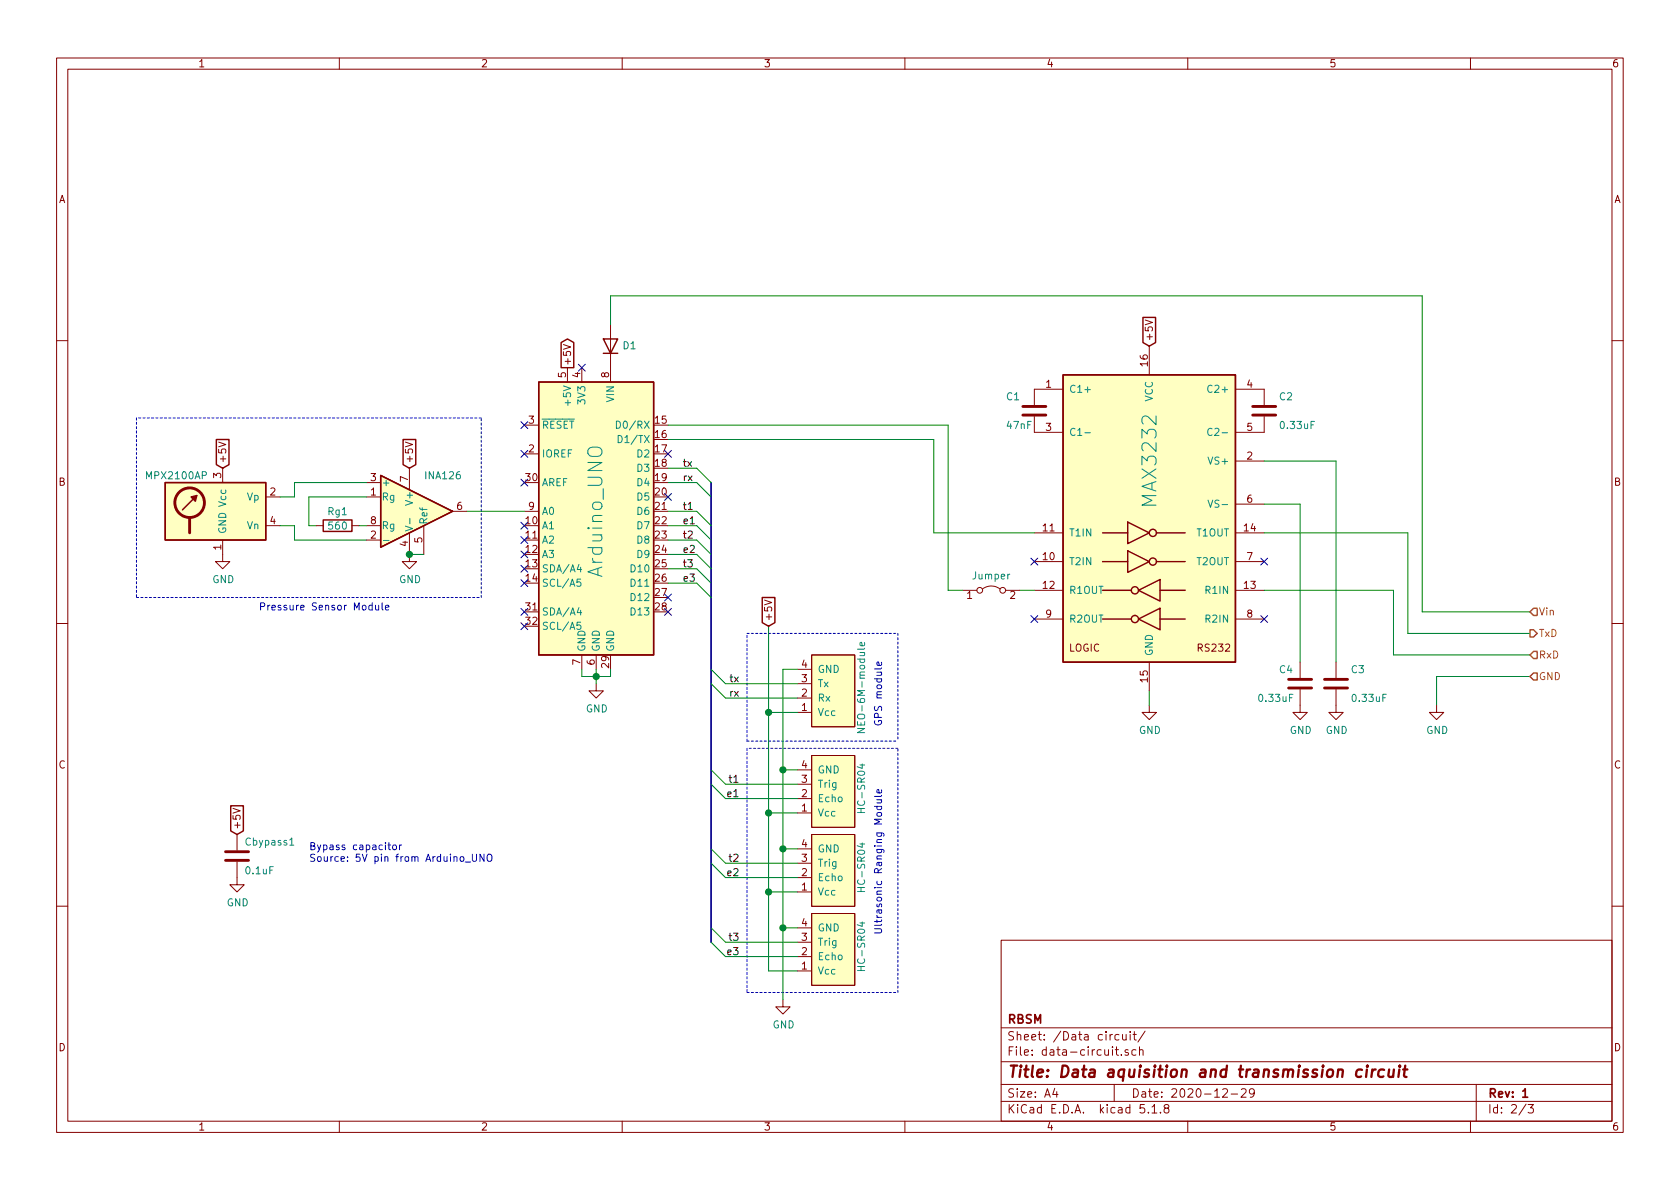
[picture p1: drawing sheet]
<svg xmlns="http://www.w3.org/2000/svg" width="297mm" height="210mm" viewBox="0 0 297 210" stroke-linecap="round" stroke-linejoin="round" font-family="sans-serif">
<g fill="none" stroke="#840000" stroke-width=".18">
<path d="M10 10.3h277v189.9h-277zM12 12.2h273v186.1h-273zM60 10.3v1.9M110 10.3v1.9M160 10.3v1.9M210 10.3v1.9M260 10.3v1.9M107.9 57.4v10.2M202.5 56.6l1.3 .4-1.3 .4M10 60.2h2M38.7 78.2l1.2 .4-1.2 .4M71.7 78.2l1.2 .4-1.2 .4"/>
<path d="M92.7 75.2h2.5M99.6 60.9l1.3 .5-1.3 .4M100.3 65v2.6M102.9 65v2.6M182.9 73.7v2.7h5.1M188 68.8h-5.1v2.8M203.2 61.2v5.1M218.4 68.8h5.1v2.8M223.5 73.7v2.7h-5.1M285 60.2h2M39.4 95.5v3.8h1.2l-1.2 1.3-1.3-1.3h1.3M39.4 82.8v2.5"/>
<path d="M47 87.9h2.5M47 93h2.5M55.9 93h1.2M62.2 93h1.3M64.8 87.9h2.5M64.8 95.5h2.5M64.8 85.3h2.5M64.8 93h2.5M72.4 94.2v5.1h1.3l-1.3 1.3-1.3-1.3h1.3M72.4 82.8v3.8M74.9 93v5M80 90.4h2.5"/>
<path d="M92.7 80.3h2.5M92.7 90.4h2.5M182.9 99.3h5.1M182.9 94.2h5.1M218.4 99.3h5.1M218.4 94.2h5.1M218.4 81.5h5.1M218.4 89.1h5.1M10 110.3h2M102.9 115.8v2.6M105.4 115.8v2.6M135.2 106.1l1.2 .4-1.2 .5"/>
<path d="M141 118.4h2.5M143.5 115.8h7.6v12.7h-7.6zM170.2 104.4h2.5M173.7 104.1a2.53 2.53 0 0 1 3.1 0M177.8 104.4h2.5M182.9 104.4h5.1M182.9 109.5h5.1M203.2 117.1v5.1M218.4 104.4h5.1M218.4 109.5h5.1M229.9 117.1v2.8M236.2 117.1v2.8"/>
<path d="M285 110.3h2M105.4 120.9v1.3h1.3l-1.3 1.2-1.3-1.2h1.3M141 126h2.5M141 123.4h2.5M141 120.9h2.5M141 138.7h2.5M141 136.1h2.5M143.5 133.6h7.6v12.7h-7.6zM203.2 124.7v1.3h1.3l-1.3 1.2-1.3-1.2h1.3M229.9 121.9v4.1h1.2l-1.2 1.2-1.3-1.2h1.3M236.2 121.9v4.1h1.3l-1.3 1.2-1.3-1.2h1.3M254 124.7v1.3h1.3l-1.3 1.2-1.3-1.2h1.3"/>
<path d="M41.2 142.9l1.3 .5-1.3 .4M41.9 152.4v4.1h1.3l-1.3 1.2-1.3-1.2h1.3M41.9 147.6v2.8M141 143.8h2.5M141 141.2h2.5M141 157.7h2.5M141 155.2h2.5M141 152.6h2.5M141 150.1h2.5M143.5 147.6h7.6v12.7h-7.6zM10 160.2h2M138.4 176.8v1.2h1.3l-1.3 1.3-1.2-1.3h1.2"/>
<path d="M141 171.7h2.5M141 169.2h2.5M141 166.6h2.5M141 164.1h2.5M143.5 161.5h7.6v12.7h-7.6zM177 166.3h108v32h-108zM285 160.2h2M60 198.3v1.9M110 198.3v1.9M160 198.3v1.9M177 194.8h108M177 191.8h108"/>
<path d="M177 187.8h108M177 181.8h108M186.5 192.5l-.4 1h1M186.8 193v1M197 191.8v3M197.2 185.6h.6M197.4 185.1v1.3l.4 .2M197.8 183l-.4-.1-.3 .3 .1 .6 .2 .1 .4-.1M198.3 186.5v.1M198.5 182.9l.1 .9 .3 .1 .2-.1M199.1 182.9v1M199.5 185.7l-.4-.1-.2 .2 .1 .2 .5 .2v.3h-.6"/>
<path d="M199.8 182.4v.2M199.8 182.9v1M200.3 182.9h.6M200.6 182.4v1.3l.3 .2M200.8 185.7l-.4-.1-.3 .3 .1 .6 .2 .1 .4-.1M201.5 185.7l.2-.1 .4 .1v.9M201.5 185.1v1.5M202.3 195.3h-.7l-.1 .7 .3-.1 .5 .1 .1 .2-.1 .5-.2 .1-.6-.1M202.5 182.3l-1.3 2M203 196.7v.1M203.7 195.8l.4-.5v1.5M203.7 196.8h.8"/>
<path d="M205.2 196.7v.1M206.1 196l-.3-.3 .1-.2a.48 .48 0 0 1 .7-.1l.1 .2-.1 .3-.6 .1a.48 .48 0 0 0-.1 .7l.2 .1 .5-.1 .1-.4-.3-.3M210 198.3v1.9M216.2 192.7l.2-.2h.4l.2 .5-.9 1h.9M217.7 193.5h1.1M219.5 192.7l.2-.2h.3l.3 .2v.3v.2l-.9 .8h.9M221.8 193.2l-.3 .3h-.3l-.3-.3v-.4l.2-.2 .4-.1 .2 .2a1.13 1.13 0 0 1-.2 1.2l-.4 .1M260 198.3v1.9M261 191.8v6.5M269.8 195.2l-1.2 2M270.2 195.3h.9l-.5 .6 .4 .1v.7l-.2 .1-.6-.1"/>
<circle cx="173.2" cy="104.4" r=".51"/>
<circle cx="177.3" cy="104.4" r=".51"/>
</g>
<path d="M269.2 193l.5-.5v1.5M269.2 194h.9" fill="none" stroke="#840000" stroke-width=".3"/>
<path d="M240.8 189.2a.68 .68 0 0 0-1 .3v.6l.1 .2 .2 .1 .6-.1M241.7 189.1l-.2 1.3M241.8 188.4l-.1 .1 .1 .1v-.2v.2M242.6 189.1l-.1 1.3M243.2 189.1a.55 .55 0 0 0-.6 .4M244.7 189.2a.68 .68 0 0 0-1 .3v.8l.3 .1 .6-.1M245.6 189.1l-.1 1.2a.59 .59 0 0 0 .8 0M246.5 189.1l-.2 1.3M247.4 189.1l-.2 1.3M247.5 188.4v.2l.1-.1-.1-.1v.2M248.1 189.1h.7M248.5 188.4l-.3 1.8 .1 .1 .4 .1" fill="none" stroke="#840000" stroke-width=".41"/>
<g fill="#ffffc2" stroke="#ffffc2" stroke-width=".18">
<path d="M143.5 115.8h7.6v12.7h-7.6z"/>
<path d="M95.2 67.6h20.4v48.2h-20.4z"/>
<path d="M143.5 133.6h7.6v12.7h-7.6z"/>
<path d="M143.5 147.6h7.6v12.7h-7.6z"/>
<path d="M143.5 161.5h7.6v12.7h-7.6z"/>
<path d="M67.3 84.1l12.7 6.3-12.7 6.4z"/>
<path d="M29.2 85.3h17.8v10.2h-17.8z"/>
<path d="M188 66.3h30.4v50.8h-30.4z"/>
</g>
<g fill="none" stroke="#008484" stroke-width=".18">
<path d="M104.1 79.4a1.6 1.6 0 0 1 2.3 .2 .85 .85 0 0 1-.8 1.1h-.8a.83 .83 0 0 1-.8-.4 .83 .83 0 0 1 .1-.9zM109 74.5a.64 .64 0 0 1 .7 .6 .64 .64 0 0 1-.7 .6zM109.3 77a.64 .64 0 0 1 .7 .6 .64 .64 0 0 1-.7 .7zM191.8 76.5h1M214.3 68.2a.5 .5 0 0 0-.6 0 .5 .5 0 0 0-.2 .7 .45 .45 0 0 0 .3 .4 .45 .45 0 0 0 .5 0M214.3 75.9a.5 .5 0 0 0-.6 0 .5 .5 0 0 0-.2 .6 .45 .45 0 0 0 .3 .5 .45 .45 0 0 0 .5-.1M67.8 95.6h1M71.7 93l1.2 .5-1.2 .4M72.5 91.7v.9M102.4 99.8l-.3 .9h.7M213.6 88.4l.4 1.3 .4-1.3M102.4 107.4l-.3 .9h.7"/>
<path d="M102.7 102.4h-.6l-.1 .6 .2-.1 .5 .1v.6l-.2 .1-.5-.1M102.7 110h-.6l-.1 .6 .2-.1 .5 .1v.6l-.2 .1-.5-.1M102.7 100.3v.8M102.7 107.9v.9M152.8 113.6l.1 .4-.2 .2-.6-.1v-.5h.2l.2 .6M152.9 114.6l-.2 .2h-1.1M151.6 128.8h1.3l-1.3 .8h1.3M152.5 135.1v.8l-.9-.3M51.2 149.4h.7M152.5 149.1v.8l-.9-.4M152.5 163v.8l-.9-.3"/>
</g>
<g fill="none" stroke="#840000" stroke-width=".51">
<path d="M180.8 73.4h4.1M180.8 71.9h4.1M221.5 73.4h4.1M221.5 71.9h4.1M33.5 91.7v2.5M227.8 121.7h4.1M227.8 120.1h4.1M234.2 121.7h4.1M234.2 120.1h4.1M39.9 152.1h4M39.9 150.6h4"/>
<circle cx="33.5" cy="88.9" r="2.62"/>
</g>
<g fill="none" stroke="#840000" stroke-width=".25">
<path d="M106.7 59.9h2.5l-1.3 2.6zM202.1 56.1h2.2v4.5l-1.1 .6-1.1-.6zM38.3 77.7h2.2v4.5l-1.1 .6-1.1-.6zM71.3 77.7h2.2v4.5l-1.1 .6-1.1-.6zM95.2 67.6h20.4v48.2h-20.4zM99.2 60.6l1.1-.7 1.1 .7v4.4h-2.2zM106.7 62.5h2.5M188 66.3h30.4v50.8h-30.4zM29.2 85.3h17.8v10.2h-17.8zM34.8 87.6l-2.5 2.6M57.1 91.9h5.1v2.1h-5.1zM67.3 84.1l12.7 6.3-12.7 6.4z"/>
<path d="M194.9 99.3h4.5M194.9 94.2h4.5M199.4 97.4l3.8 1.9-3.8 1.9zM199.4 92.3l3.8 1.9-3.8 1.9zM204.5 99.3h5M204.5 94.2h5M134.8 105.7h2.2v4.4l-1.1 .6-1.1-.6zM194.9 109.5h5.1M194.9 104.4h5.1M201.3 109.5l3.8-1.9v3.8zM201.3 104.4l3.8-1.9v3.8zM205.1 109.5h4.4"/>
<path d="M205.1 104.4h4.4M40.8 142.5h2.2v4.4l-1.1 .7-1.1-.7z"/>
<circle cx="203.8" cy="94.2" r=".63"/>
<circle cx="203.8" cy="99.3" r=".63"/>
<circle cx="200.7" cy="109.5" r=".63"/>
<circle cx="200.7" cy="104.4" r=".63"/>
</g>
<path d="M33.8 87.9l1-.3-.3 1z" fill="#840000" stroke="#840000" stroke-width=".25"/>
<path d="M24.1 73.9v31.8M85.1 73.9h-61M24.1 105.7h61M85.1 105.7v-31.8M132.1 112h26.6M158.7 112v19.1M132.1 131.1v-19.1M132.1 131.1h26.6M132.1 132.3v43.2M158.7 132.3h-26.6M132.1 175.5h26.6M158.7 175.5v-43.2" fill="none" stroke="#0000c2" stroke-width=".18" stroke-dasharray=".4 .4"/>
<path d="M125.7 85.3v81.3" fill="none" stroke="#000084" stroke-width=".3"/>
<g fill="none" stroke="#008400" stroke-width=".18">
<path d="M107.9 57.4v-5.1h143.6v55.9h19M118.1 77.7h47v16.5h17.8M118.1 75.2h49.5v29.2h2.6M49.5 93h2.6v2.5h12.7M63.5 93h1.3M64.8 87.9h-10.2v5.1h1.3M64.8 85.3h-12.7v2.6h-2.6M72.4 98h2.5M82.5 90.4h10.2M118.1 93h5.1l2.5 2.5M118.1 90.4h5.1l2.5 2.6M118.1 82.8h5.1l2.5 2.5"/>
<path d="M118.1 85.3h5.1l2.5 2.6M118.1 95.5h5.1l2.5 2.5M118.1 98h5.1l2.5 2.6M223.5 81.5h12.7v35.6M223.5 94.2h25.4v17.8h21.6M223.5 89.1h6.4v28M102.9 118.4v1.2h5v-1.2M105.4 118.4v2.5M118.1 103.1h5.1l2.5 2.6M118.1 100.6h5.1l2.5 2.5M125.7 118.4l2.6 2.5h12.7M135.9 110.7v61h5.1"/>
<path d="M141 118.4h-2.6v58.4M180.3 104.4h2.6M223.5 104.4h22.9v11.4h24.1M270.5 119.6h-16.5v5.1M125.7 120.9l2.6 2.5h12.7M125.7 136.1l2.6 2.6h12.7M125.7 138.7l2.6 2.5h12.7M135.9 126h5.1M138.4 136.1h2.6M203.2 122.2v2.5M125.7 150.1l2.6 2.5h12.7M125.7 152.6l2.6 2.6h12.7"/>
<path d="M135.9 143.8h5.1M135.9 157.7h5.1M138.4 150.1h2.6M125.7 164.1l2.6 2.5h12.7M125.7 166.6l2.6 2.6h12.7M138.4 164.1h2.6"/>
</g>
<path d="M270.5 111.4h.6l.7 .6-.7 .6h-.6zM271.1 115.2h.7v1.3h-.7l-.6-.7zM271.1 107.6h.7v1.2h-.7l-.6-.6zM271.1 119h.7v1.3h-.7l-.6-.7z" fill="none" stroke="#848400" stroke-width=".25"/>
<path d="M121.7 90.1h.7" fill="none" stroke="#000" stroke-width=".18"/>
<g fill="none" stroke="#0000c2" stroke-width=".18">
<path d="M65.8 107.1l-.4-.1-.2 .3 .1 .5h.5M65.8 106.6v1.3M66.4 107l.1 .8 .3 .1 .2-.2M67 107v.9M67.6 106.6v1.1l.1 .2M68.1 107.4l.7-.1-.1-.2-.3-.1-.3 .2 .1 .6h.5M155.8 117.1l.1 .4-.2 .2-.6-.1v-.5h.2l.1 .6M155.8 139.7l.1 .3-.2 .2h-.6v-.5l.2-.1 .1 .6M68.6 149.4h.5M68.8 149v1.1l.3 .2M69.5 149.5l.3-.1 .3 .3-.1 .5-.3 .1-.3-.3zM70.6 149.4v.9"/>
<path d="M71 149.4l-.4 .3M82.2 152.4h1M83.5 151v1.1l.3 .2h.3l.2-.2v-1.1M85.6 151v1.3l-.7-1.3v1.3M86.2 151.2l.1-.1a.42 .42 0 0 1 .6 .1 .88 .88 0 0 1-.2 1.1h-.4a1.07 1.07 0 0 1-.1-1.1zM154.6 142.6h1.3M155 141.4h.9M155.1 142.6l-.1 .3 .3 .3 .5-.1v-.5M155.8 141.4l.1 .2-.1 .3-.8 .1M155.9 140.6l-.2 .2h-1.1"/>
</g>
<g fill="#008400" stroke="#008400" stroke-width=".25">
<circle cx="135.9" cy="143.8" r=".51"/>
<circle cx="135.9" cy="126" r=".51"/>
<circle cx="135.9" cy="157.7" r=".51"/>
<circle cx="105.4" cy="119.6" r=".51"/>
<circle cx="138.4" cy="150.1" r=".51"/>
<circle cx="72.4" cy="98" r=".51"/>
<circle cx="138.4" cy="164.1" r=".51"/>
<circle cx="138.4" cy="136.1" r=".51"/>
</g>
<g fill="none" stroke="#000084" stroke-width=".18">
<path d="M92.1 79.6l1.2 1.3M92.1 74.6l1.2 1.2M93.3 79.6l-1.2 1.3M93.3 74.6l-1.2 1.2M102.3 64.4l1.2 1.2M103.5 64.4l-1.2 1.2M117.5 79.6l1.2 1.3M118.7 79.6l-1.2 1.3M92.1 92.3l1.2 1.3M92.1 94.9l1.2 1.2M92.1 97.4l1.2 1.2M92.1 100l1.2 1.2"/>
<path d="M92.1 84.7l1.2 1.2M93.3 92.3l-1.2 1.3M93.3 94.9l-1.2 1.2M93.3 97.4l-1.2 1.2M93.3 100l-1.2 1.2M93.3 84.7l-1.2 1.2M117.5 87.3l1.2 1.2M118.7 87.3l-1.2 1.2M182.3 98.7l1.2 1.2M183.5 98.7l-1.2 1.2M222.9 98.7l1.2 1.2M224.1 98.7l-1.2 1.2"/>
<path d="M92.1 102.5l1.2 1.2M92.1 107.6l1.2 1.2M92.1 110.1l1.2 1.2M93.3 102.5l-1.2 1.2M93.3 107.6l-1.2 1.2M93.3 110.1l-1.2 1.2M117.5 107.6l1.2 1.2M117.5 105l1.2 1.3M118.7 107.6l-1.2 1.2M118.7 105l-1.2 1.3M182.3 108.9l1.2 1.2M183.5 108.9l-1.2 1.2"/>
<path d="M222.9 108.9l1.2 1.2M224.1 108.9l-1.2 1.2"/>
</g>
<g font-size="3.5" fill="#008484">
<text x="204.5" y="89.2" transform="rotate(-90 204.5 89.2)">MAX3232</text>
<text x="106.6" y="101.8" transform="rotate(-90 106.6 101.8)">Arduino_UNO</text>
</g>
<text font-size="2.8" fill="#840000" x="178" y="190.5">Title: Data aquisition and transmission circuit</text>
<g font-size="2.1" fill="#840000">
<text x="178" y="184">Sheet: /Data circuit/</text>
<text x="178" y="181">RBSM</text>
<text x="178" y="186.7">File: data-circuit.sch</text>
<text x="178" y="196.9">KiCad E.D.A. kicad 5.1.8</text>
<text x="178" y="194.1">Size: A4</text>
<text x="200" y="194.1">Date: 2020-12-29</text>
<text x="263" y="194.1">Rev: 1</text>
<text x="263" y="196.9">Id: 2/3</text>
</g>
<g font-size="1.8" fill="#840000">
<text x="35" y="11.9">1</text>
<text x="85" y="11.9">2</text>
<text x="135" y="11.9">3</text>
<text x="185" y="11.9">4</text>
<text x="235" y="11.9">5</text>
<text x="285" y="11.9">6</text>
<text x="10.4" y="35.9">A</text>
<text x="285.4" y="35.9">A</text>
<text x="101" y="64.8" transform="rotate(-90 101 64.8)">+5V</text>
<text x="202.9" y="64.7" transform="rotate(-90 202.9 64.7)">16</text>
<text x="203.8" y="60.4" transform="rotate(-90 203.8 60.4)">+5V</text>
<text x="100.1" y="66.8" transform="rotate(-90 100.1 66.8)">5</text>
<text x="102.6" y="66.8" transform="rotate(-90 102.6 66.8)">4</text>
<text x="107.7" y="66.8" transform="rotate(-90 107.7 66.8)">8</text>
<text x="184.9" y="68.6">1</text>
<text x="220.5" y="68.6">4</text>
<text x="93.5" y="74.9">3</text>
<text x="115.9" y="74.9">15</text>
<text x="115.9" y="77.5">16</text>
<text x="184.9" y="76.2">3</text>
<text x="220.5" y="76.2">5</text>
<text x="40" y="82" transform="rotate(-90 40 82)">+5V</text>
<text x="73" y="82" transform="rotate(-90 73 82)">+5V</text>
<text x="93.5" y="80">2</text>
<text x="115.9" y="80">17</text>
<text x="115.9" y="82.5">18</text>
<text x="220.5" y="81.3">2</text>
<text x="10.4" y="85.9">B</text>
<text x="39.1" y="84.6" transform="rotate(-90 39.1 84.6)">3</text>
<text x="47.8" y="87.6">2</text>
<text x="65.6" y="87.6">1</text>
<text x="65.6" y="85.1">3</text>
<text x="72.1" y="85.2" transform="rotate(-90 72.1 85.2)">7</text>
<text x="93" y="85.1">30</text>
<text x="115.9" y="85.1">19</text>
<text x="115.9" y="87.6">20</text>
<text x="220.5" y="88.9">6</text>
<text x="285.4" y="85.9">B</text>
<text x="47.8" y="92.7">4</text>
<text x="65.6" y="95.2">2</text>
<text x="65.6" y="92.7">8</text>
<text x="74.7" y="96" transform="rotate(-90 74.7 96)">5</text>
<text x="80.8" y="90.2">6</text>
<text x="93" y="92.7">10</text>
<text x="93" y="95.2">11</text>
<text x="93.5" y="90.2">9</text>
<text x="115.9" y="90.2">21</text>
<text x="115.9" y="92.7">22</text>
<text x="115.9" y="95.2">23</text>
<text x="184.5" y="94">11</text>
<text x="220" y="94">14</text>
<text x="39.1" y="97.3" transform="rotate(-90 39.1 97.3)">1</text>
<text x="72.1" y="96.6" transform="rotate(-90 72.1 96.6)">4</text>
<text x="93" y="97.8">12</text>
<text x="93" y="100.3">13</text>
<text x="115.9" y="97.8">24</text>
<text x="115.9" y="100.3">25</text>
<text x="184.5" y="99.1">10</text>
<text x="220.5" y="99.1">7</text>
<text x="93" y="102.9">14</text>
<text x="93" y="107.9">31</text>
<text x="115.9" y="102.9">26</text>
<text x="115.9" y="105.4">27</text>
<text x="115.9" y="107.9">28</text>
<text x="171" y="105.9">1</text>
<text x="178.6" y="105.9">2</text>
<text x="184.5" y="104.1">12</text>
<text x="220" y="104.1">13</text>
<text x="93" y="110.5">32</text>
<text x="136.5" y="110" transform="rotate(-90 136.5 110)">+5V</text>
<text x="184.9" y="109.2">9</text>
<text x="220.5" y="109.2">8</text>
<text x="102.6" y="117.6" transform="rotate(-90 102.6 117.6)">7</text>
<text x="105.2" y="117.6" transform="rotate(-90 105.2 117.6)">6</text>
<text x="107.7" y="118.1" transform="rotate(-90 107.7 118.1)">29</text>
<text x="141.8" y="118.1">4</text>
<text x="189" y="115.2">LOGIC</text>
<text x="211.9" y="115.2">RS232</text>
<text x="141.8" y="125.7">1</text>
<text x="141.8" y="123.2">2</text>
<text x="141.8" y="120.6">3</text>
<text x="202.9" y="120.6" transform="rotate(-90 202.9 120.6)">15</text>
<text x="10.4" y="135.9">C</text>
<text x="141.8" y="135.9">4</text>
<text x="285.4" y="135.9">C</text>
<text x="141.8" y="143.5">1</text>
<text x="141.8" y="141">2</text>
<text x="141.8" y="138.4">3</text>
<text x="42.5" y="146.8" transform="rotate(-90 42.5 146.8)">+5V</text>
<text x="141.8" y="149.9">4</text>
<text x="141.8" y="154.9">2</text>
<text x="141.8" y="152.4">3</text>
<text x="141.8" y="157.5">1</text>
<text x="141.8" y="166.4">3</text>
<text x="141.8" y="163.8">4</text>
<text x="141.8" y="171.4">1</text>
<text x="141.8" y="168.9">2</text>
<text x="10.4" y="185.9">D</text>
<text x="285.4" y="185.9">D</text>
<text x="35" y="199.9">1</text>
<text x="85" y="199.9">2</text>
<text x="135" y="199.9">3</text>
<text x="185" y="199.9">4</text>
<text x="235" y="199.9">5</text>
<text x="285" y="199.9">6</text>
</g>
<g font-size="1.8" fill="#008484">
<text x="110.2" y="61.8">D1</text>
<text x="101" y="71.3" transform="rotate(-90 101 71.3)">+5V</text>
<text x="103.5" y="71.2" transform="rotate(-90 103.5 71.2)">3V3</text>
<text x="108.6" y="71" transform="rotate(-90 108.6 71)">VIN</text>
<text x="178" y="70.8">C1</text>
<text x="189" y="69.5">C1+</text>
<text x="203.8" y="71" transform="rotate(-90 203.8 71)">VCC</text>
<text x="214.1" y="69.5">C2+</text>
<text x="226.3" y="70.8">C2</text>
<text x="95.8" y="75.8">RESET</text>
<text x="109.9" y="75.8">D0/RX</text>
<text x="178.1" y="75.9">47nF</text>
<text x="189" y="77.1">C1-</text>
<text x="214.6" y="77.1">C2-</text>
<text x="226.6" y="75.9">0.33uF</text>
<text x="95.8" y="80.9">IOREF</text>
<text x="110.1" y="78.4">D1/TX</text>
<text x="112.8" y="80.9">D2</text>
<text x="112.8" y="83.4">D3</text>
<text x="214" y="82.2">VS+</text>
<text x="26.1" y="84.8">MPX2100AP</text>
<text x="43.7" y="88.5">Vp</text>
<text x="67.4" y="88.5">Rg</text>
<text x="67.4" y="86">+</text>
<text x="73" y="88.9" transform="rotate(-90 73 88.9)">V+</text>
<text x="75.3" y="84.8">INA126</text>
<text x="95.8" y="86">AREF</text>
<text x="112.8" y="86">D4</text>
<text x="112.8" y="88.5">D5</text>
<text x="214.5" y="89.8">VS-</text>
<text x="40" y="94.5" transform="rotate(-90 40 94.5)">GND Vcc</text>
<text x="43.7" y="93.6">Vn</text>
<text x="58" y="91.1">Rg1</text>
<text x="58.2" y="93.6">560</text>
<text x="67.4" y="93.6">Rg</text>
<text x="75.6" y="92.8" transform="rotate(-90 75.6 92.8)">Ref</text>
<text x="95.8" y="93.6">A1</text>
<text x="95.8" y="91.1">A0</text>
<text x="112.8" y="91.1">D6</text>
<text x="112.8" y="93.6">D7</text>
<text x="189" y="94.9">T1IN</text>
<text x="211.6" y="94.9">T1OUT</text>
<text x="95.8" y="96.1">A2</text>
<text x="95.8" y="98.7">A3</text>
<text x="95.8" y="101.2">SDA/A4</text>
<text x="111.8" y="101.2">D10</text>
<text x="112.8" y="96.1">D8</text>
<text x="112.8" y="98.7">D9</text>
<text x="189" y="99.9">T2IN</text>
<text x="211.6" y="99.9">T2OUT</text>
<text x="37.5" y="103.1">GND</text>
<text x="70.6" y="103.1">GND</text>
<text x="95.8" y="103.8">SCL/A5</text>
<text x="111.8" y="103.8">D11</text>
<text x="111.8" y="106.3">D12</text>
<text x="172.1" y="102.5">Jumper</text>
<text x="189" y="105">R1OUT</text>
<text x="213.4" y="105">R1IN</text>
<text x="95.8" y="108.8">SDA/A4</text>
<text x="95.8" y="111.4">SCL/A5</text>
<text x="111.8" y="108.8">D13</text>
<text x="189" y="110.1">R2OUT</text>
<text x="213.4" y="110.1">R2IN</text>
<text x="103.5" y="115.3" transform="rotate(-90 103.5 115.3)">GND</text>
<text x="106" y="115.3" transform="rotate(-90 106 115.3)">GND</text>
<text x="108.6" y="115.3" transform="rotate(-90 108.6 115.3)">GND</text>
<text x="144.5" y="119">GND</text>
<text x="203.8" y="116.1" transform="rotate(-90 203.8 116.1)">GND</text>
<text x="226.3" y="119">C4</text>
<text x="239" y="119">C3</text>
<text x="103.6" y="126">GND</text>
<text x="144.5" y="124.1">Rx</text>
<text x="144.5" y="121.5">Tx</text>
<text x="222.8" y="124.1">0.33uF</text>
<text x="239.3" y="124.1">0.33uF</text>
<text x="144.5" y="126.6">Vcc</text>
<text x="153" y="128.5" transform="rotate(-90 153 128.5)">NEO-6M-module</text>
<text x="201.4" y="129.8">GND</text>
<text x="228" y="129.8">GND</text>
<text x="234.4" y="129.8">GND</text>
<text x="252.2" y="129.8">GND</text>
<text x="144.5" y="136.8">GND</text>
<text x="144.5" y="141.9">Echo</text>
<text x="144.5" y="139.3">Trig</text>
<text x="153" y="143.3" transform="rotate(-90 153 143.3)">HC-SR04</text>
<text x="43.6" y="149.5">Cbypass1</text>
<text x="144.5" y="144.4">Vcc</text>
<text x="43.6" y="154.6">0.1uF</text>
<text x="144.5" y="155.8">Echo</text>
<text x="144.5" y="153.3">Trig</text>
<text x="144.5" y="150.7">GND</text>
<text x="40.1" y="160.3">GND</text>
<text x="144.5" y="158.4">Vcc</text>
<text x="153" y="157.2" transform="rotate(-90 153 157.2)">HC-SR04</text>
<text x="144.5" y="167.3">Trig</text>
<text x="144.5" y="164.7">GND</text>
<text x="144.5" y="172.3">Vcc</text>
<text x="144.5" y="169.8">Echo</text>
<text x="153" y="171.2" transform="rotate(-90 153 171.2)">HC-SR04</text>
<text x="136.6" y="181.9">GND</text>
</g>
<g font-size="1.8">
<text x="120.6" y="82.5">tx</text>
<text x="120.6" y="85.1">rx</text>
<text x="120.6" y="95.2">t2</text>
<text x="120.6" y="90.2">t1</text>
<text x="120.6" y="92.7">e1</text>
<text x="120.6" y="100.3">t3</text>
<text x="120.6" y="97.8">e2</text>
<text x="120.6" y="102.9">e3</text>
<text x="129.1" y="123.2">rx</text>
<text x="129.2" y="120.6">tx</text>
<text x="128.9" y="141">e1</text>
<text x="129.2" y="138.4">t1</text>
<text x="128.9" y="154.9">e2</text>
<text x="129.2" y="152.4">t2</text>
<text x="129.2" y="166.4">t3</text>
<text x="128.9" y="168.9">e3</text>
</g>
<g font-size="1.8" fill="#0000c2">
<text x="45.7" y="107.9">Pressure Sensor Module</text>
<text x="156" y="128.5" transform="rotate(-90 156 128.5)">GPS module</text>
<text x="54.6" y="150.3">Bypass capacitor</text>
<text x="54.6" y="152.4">Source: 5V pin from Arduino_UNO</text>
<text x="156" y="165.3" transform="rotate(-90 156 165.3)">Ultrasonic Ranging Module</text>
</g>
<g font-size="1.8" fill="#848400">
<text x="272" y="108.8">Vin</text>
<text x="272" y="112.6">TxD</text>
<text x="272" y="116.5">RxD</text>
<text x="272" y="120.3">GND</text>
</g>
</svg>
